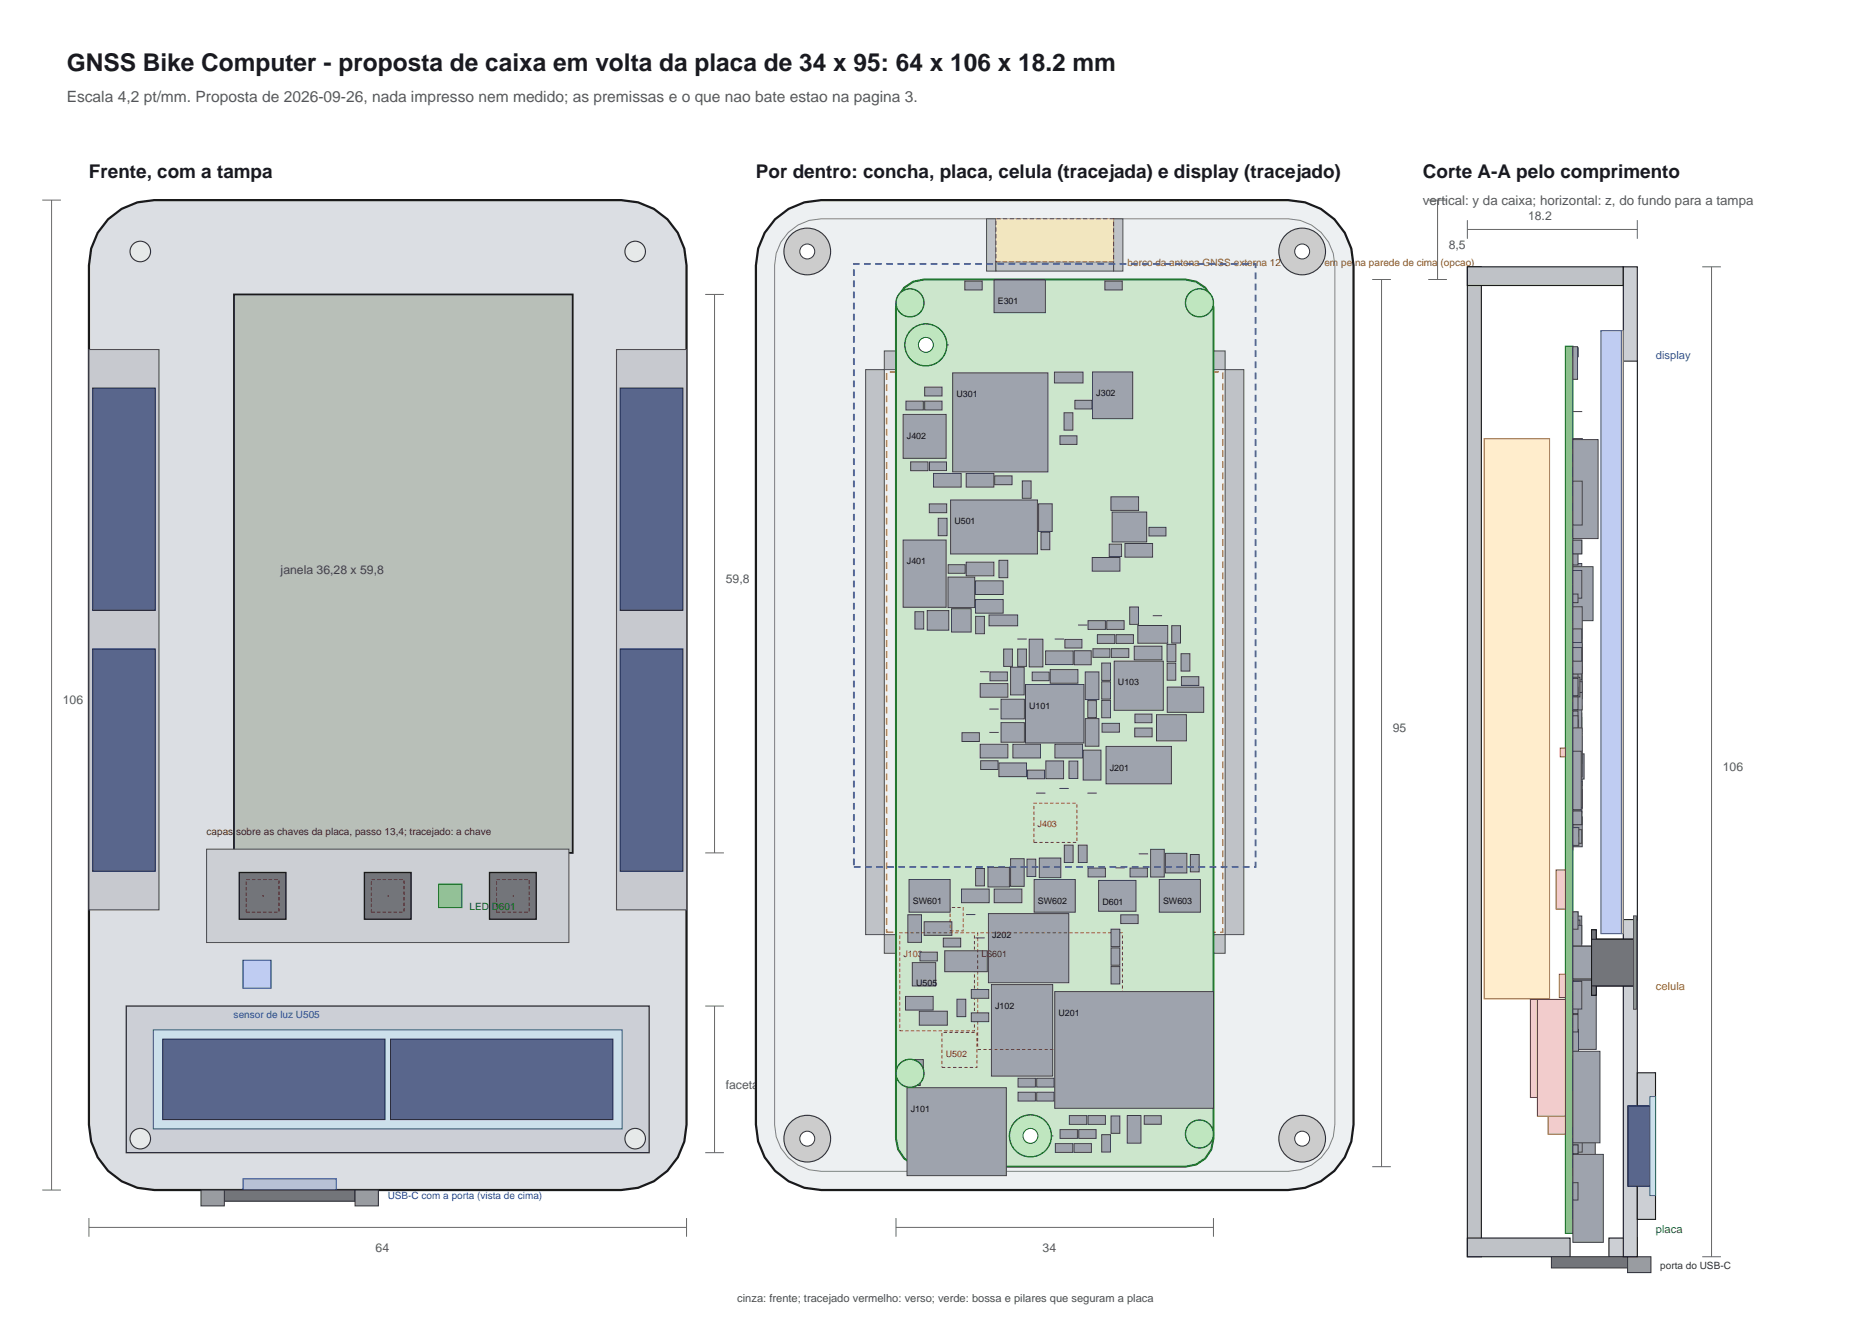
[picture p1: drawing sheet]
<svg xmlns="http://www.w3.org/2000/svg" width="297mm" height="210mm" viewBox="0 0 297 210" stroke-linecap="round" stroke-linejoin="round" font-family="sans-serif">
<path d="M17.1 34.8l2.2-1.7 2.5-1 2.7-.3h74.1a10.4 10.4 0 0 1 10.3 10.3v136.3a10.4 10.4 0 0 1-10.3 10.4h-74.1a10.4 10.4 0 0 1-10.4-10.4v-136.3l.4-2.7 1-2.5z" fill="#dbdee3" stroke="#1a1a1a" stroke-width=".35"/>
<g fill="#c7c9cf" stroke="#4d4d52" stroke-width=".18">
<path d="M14.1 55.5h11.1v88.9h-11.1z"/>
<path d="M97.8 55.5h11.1v88.9h-11.1z"/>
</g>
<g fill="#59668c" stroke="#1a1f4d" stroke-width=".18">
<path d="M14.7 61.6h9.9v35.2h-9.9z"/>
<path d="M14.7 103h9.9v35.2h-9.9z"/>
<path d="M98.4 61.6h9.9v35.2h-9.9z"/>
<path d="M98.4 103h9.9v35.2h-9.9z"/>
</g>
<path d="M37.1 46.7h53.8v88.6h-53.8z" fill="#b8bfb8" stroke="#1a1a1a" stroke-width=".28"/>
<path d="M32.8 134.7h57.5v14.8h-57.5z" fill="#cccfd4" stroke="#4d4d4d" stroke-width=".16"/>
<g fill="#73757a" stroke="#1a1a1a" stroke-width=".21">
<path d="M38 138.4h7.4v7.4h-7.4z"/>
<path d="M57.8 138.4h7.4v7.4h-7.4z"/>
<path d="M77.7 138.4h7.4v7.4h-7.4z"/>
</g>
<path d="M39.1 139.5h5.2v5.2h-5.2zM58.9 139.5h5.2v5.2h-5.2zM78.8 139.5h5.2v5.2h-5.2z" fill="none" stroke="#661a1a" stroke-width=".16" stroke-dasharray=".5 .4" stroke-linecap="butt"/>
<path d="M20 159.6h83v23.3h-83z" fill="#cccfd6" stroke="#333338" stroke-width=".21"/>
<path d="M24.3 163.4h74.4v15.7h-74.4z" fill="#cce0eb" stroke="#336680" stroke-width=".18"/>
<g fill="#59668c" stroke="#1a1f4d" stroke-width=".18">
<path d="M25.8 164.9h35.3v12.7h-35.3z"/>
<path d="M62 164.9h35.2v12.7h-35.2z"/>
</g>
<path d="M69.6 140.3h3.7v3.7h-3.7z" fill="#99e699" stroke="#1a801a" stroke-width=".18"/>
<path d="M38.6 152.4h4.4v4.4h-4.4z" fill="#b3ccf2" stroke="#1a4d99" stroke-width=".18"/>
<g fill="#e6e6e6" stroke="#333" stroke-width=".18">
<circle cx="22.3" cy="39.9" r="1.63"/>
<circle cx="100.8" cy="39.9" r="1.63"/>
<circle cx="22.3" cy="180.7" r="1.63"/>
<circle cx="100.8" cy="180.7" r="1.63"/>
</g>
<path d="M38.6 187h14.8v1.8h-14.8z" fill="#99b3e6" stroke="#1a4db3" stroke-width=".18"/>
<path d="M35.6 188.8h20.7v1.8h-20.7z" fill="#73757a" stroke="#333" stroke-width=".18"/>
<g fill="#99999e" stroke="#333" stroke-width=".16">
<path d="M31.9 188.8h3.7v2.5h-3.7z"/>
<path d="M56.3 188.8h3.7v2.5h-3.7z"/>
</g>
<path d="M6.7 31.8h3zM8.2 31.8v157zM111.9 46.7h3zM113.4 46.7v88.6zM111.9 135.3h3zM111.9 159.6h3zM113.4 159.6v23.3zM6.7 188.8h3zM14.1 194.7h94.8zM14.1 193.3v2.9zM108.9 193.3v2.9zM111.9 182.9h3z" fill="none" stroke="#666" stroke-width=".16"/>
<path d="M123 34.8l2.1-1.7 2.5-1 2.7-.3h74.1a10.4 10.4 0 0 1 10.4 10.3v136.3a10.4 10.4 0 0 1-10.4 10.4h-74.1a10.4 10.4 0 0 1-10.4-10.4v-136.3l.4-2.7 1-2.5z" fill="#edf0f2" stroke="#1a1a1a" stroke-width=".35"/>
<path d="M125.1 36.9l1.5-1.2 1.8-.7 1.9-.3h74.1a7.4 7.4 0 0 1 7.4 7.4v136.3a7.4 7.4 0 0 1-7.4 7.4h-74.1a7.4 7.4 0 0 1-7.4-7.4v-136.3l.3-1.9 .7-1.8z" fill="none" stroke="#808080" stroke-width=".16"/>
<g fill="#bfc2c7" stroke="#4d4d4d" stroke-width=".16">
<path d="M137.4 58.6h2.9v89.7h-2.9z"/>
<path d="M194.4 58.6h3v89.7h-3z"/>
<path d="M140.3 55.7h54.1v2.9h-54.1z"/>
<path d="M140.3 148.3h54.1v2.9h-54.1z"/>
<path d="M156.5 34.7h1.5v8.3h-1.5z"/>
<path d="M176.7 34.7h1.5v8.3h-1.5z"/>
<path d="M158 41.5h18.7v1.5h-18.7z"/>
</g>
<path d="M158 34.7h18.7v6.8h-18.7z" fill="#f2e6bf" stroke="#80591a" stroke-width=".18" stroke-dasharray=".7 .4" stroke-linecap="butt"/>
<circle cx="128.1" cy="39.9" r="3.7" fill="#ccc" stroke="#333" stroke-width=".18"/>
<circle cx="128.1" cy="39.9" r="1.19" fill="#fff" stroke="#333" stroke-width=".16"/>
<circle cx="206.6" cy="39.9" r="3.7" fill="#ccc" stroke="#333" stroke-width=".18"/>
<circle cx="206.6" cy="39.9" r="1.19" fill="#fff" stroke="#333" stroke-width=".16"/>
<circle cx="128.1" cy="180.7" r="3.7" fill="#ccc" stroke="#333" stroke-width=".18"/>
<circle cx="128.1" cy="180.7" r="1.19" fill="#fff" stroke="#333" stroke-width=".16"/>
<circle cx="206.6" cy="180.7" r="3.7" fill="#ccc" stroke="#333" stroke-width=".18"/>
<circle cx="206.6" cy="180.7" r="1.19" fill="#fff" stroke="#333" stroke-width=".16"/>
<g fill="#fff" stroke="#4d4d4d" stroke-width=".16">
<path d="M162 156.4h1.8v1.7h-1.8z"/>
<path d="M165.7 156.4h1.8v1.7h-1.8z"/>
<path d="M169.4 156.4h1.8v1.7h-1.8z"/>
<path d="M151.1 165.5h2.3v2.2h-2.3z"/>
</g>
<path d="M140.7 59h53.3v88.9h-53.3z" fill="none" stroke="#d9801a" stroke-width=".25" stroke-dasharray="1.1 .7" stroke-linecap="butt"/>
<path d="M143.5 45.6l1.4-.9 1.7-.4h41.5a4.4 4.4 0 0 1 4.4 4.5v131.9a4.4 4.4 0 0 1-4.4 4.4h-41.5a4.4 4.4 0 0 1-4.4-4.4v-131.9l.3-1.7z" fill="#cce6cc" stroke="#1a7326" stroke-width=".32"/>
<g fill="#9ea3ad" stroke="#40404d" stroke-width=".16">
<path d="M172.2 114h2.2v4.4h-2.2z"/>
<path d="M167.4 118.1h4.4v2.1h-4.4z"/>
<path d="M172.2 106.6h2.2v4.4h-2.2z"/>
<path d="M160.3 105.9h2.2v4.3h-2.2z"/>
<path d="M166.6 106.2h4.4v2.2h-4.4z"/>
<path d="M163.3 101.4h2.2v4.4h-2.2z"/>
<path d="M160.7 118.1h4.4v2.1h-4.4z"/>
<path d="M165.9 103.3h4.4v2.1h-4.4z"/>
<path d="M155.5 108.5h4.4v2.1h-4.4z"/>
<path d="M172.6 111.2h1.4v2.6h-1.4z"/>
<path d="M163.8 106.6h2.7v1.4h-2.7z"/>
<path d="M173.4 102.9h2.7v1.4h-2.7z"/>
<path d="M169 101.4h2.7v1.4h-2.7z"/>
<path d="M180.1 113.3h2.7v1.4h-2.7z"/>
<path d="M185.2 105.2h1.4v2.7h-1.4z"/>
<path d="M180 102.5h4.4v2.2h-4.4z"/>
<path d="M163 122.2h2.7v1.4h-2.7z"/>
<path d="M174.8 111.1h1.4v2.8h-1.4z"/>
<path d="M155.6 120.7h2.8v1.4h-2.8z"/>
<path d="M187.5 107.4h2.7v1.4h-2.7z"/>
<path d="M158.5 121.1h4.4v2.1h-4.4z"/>
<path d="M178.5 86.2h4.4v2.2h-4.4z"/>
<path d="M176.3 78.8h4.4v2.2h-4.4z"/>
<path d="M143.7 158.1h4.4v2.2h-4.4z"/>
<path d="M146.6 146.2h4.4v2.2h-4.4z"/>
<path d="M155.5 118.1h4.4v2.1h-4.4z"/>
<path d="M181.6 177h2.7v1.4h-2.7z"/>
<path d="M178.9 177h2.1v4.4h-2.1z"/>
<path d="M170.6 63.5h2.7v1.4h-2.7z"/>
<path d="M168.2 69.1h2.7v1.4h-2.7z"/>
<path d="M148.1 75.1h4.4v2.2h-4.4z"/>
<path d="M147.5 73.3h2.7v1.4h-2.7z"/>
<path d="M175.3 44.6h2.8v1.4h-2.8z"/>
<path d="M153.1 44.6h2.7v1.4h-2.7z"/>
<path d="M150.5 89.6h2.6v1.4h-2.6z"/>
<path d="M154.8 92.2h4.4v2.1h-4.4z"/>
<path d="M154.8 95.1h4.4v2.2h-4.4z"/>
<path d="M153.3 89.2h4.4v2.2h-4.4z"/>
<path d="M164.8 79.9h2.2v4.4h-2.2z"/>
<path d="M173.3 88.5h4.4v2.1h-4.4z"/>
<path d="M182.3 83.7h2.7v1.3h-2.7z"/>
<path d="M144.1 145.1h2.1v4.4h-2.1z"/>
<path d="M160.3 136.2h2.2v4.4h-2.2z"/>
<path d="M182.6 134.8h2.1v4.3h-2.1z"/>
<path d="M144.2 169.8h1.8v2.4h-1.8z"/>
<path d="M145.9 160.4h4.4v2.3h-4.4z"/>
<path d="M152.6 141.1h4.4v2.1h-4.4z"/>
<path d="M157.8 141.1h4.3v2.1h-4.3z"/>
</g>
<path d="M150.8 144h2v3.7h-2z" fill="none" stroke="#933" stroke-width=".16" stroke-dasharray=".5 .4" stroke-linecap="butt"/>
<g fill="#9ea3ad" stroke="#40404d" stroke-width=".16">
<path d="M180.5 99.2h4.8v2.9h-4.8z"/>
<path d="M171.9 119h2.8v4.8h-2.8z"/>
<path d="M174.3 139.7h5.9v4.9h-5.9z"/>
<path d="M157.7 44.4h8.2v5.2h-8.2z"/>
<path d="M153.3 75.1h4.4v2.2h-4.4z"/>
<path d="M146.9 54.7h3.6z"/>
<path d="M163.5 180.2h3.6z"/>
<path d="M143.9 172.6h15.8v13.9h-15.8z"/>
<path d="M157.3 156.2h9.7v14.5h-9.7z"/>
</g>
<path d="M142.8 148h11.8v15.5h-11.8z" fill="none" stroke="#933" stroke-width=".16" stroke-dasharray=".5 .4" stroke-linecap="butt"/>
<g fill="#9ea3ad" stroke="#40404d" stroke-width=".16">
<path d="M175.5 118.4h10.4v6h-10.4z"/>
<path d="M156.8 144.9h12.8v11h-12.8z"/>
<path d="M173.4 59h6.3v7.4h-6.3z"/>
<path d="M143.3 85.7h6.8v10.7h-6.8z"/>
<path d="M143.3 65.8h6.8v6.9h-6.8z"/>
</g>
<path d="M164.1 127.4h6.8v6.3h-6.8z" fill="none" stroke="#933" stroke-width=".16" stroke-dasharray=".5 .4" stroke-linecap="butt"/>
<g fill="#9ea3ad" stroke="#40404d" stroke-width=".16">
<path d="M149.9 150.8h6.8v3.4h-6.8z"/>
<path d="M176.3 177.1h1.4v2.7h-1.4z"/>
<path d="M157.8 75.5h2.8v1.4h-2.8z"/>
<path d="M154.8 97.8h1.4v2.7h-1.4z"/>
<path d="M152.6 116.2h2.8v1.4h-2.8z"/>
<path d="M162.2 76.3h1.4v2.8h-1.4z"/>
<path d="M167.3 59h4.5v1.8h-4.5z"/>
<path d="M156.9 97.6h4.6v1.7h-4.6z"/>
<path d="M161.5 103h1.4v2.7h-1.4z"/>
<path d="M168.9 134.1h1.4v2.7h-1.4z"/>
<path d="M157.1 106.6h2.7v1.4h-2.7z"/>
<path d="M171.1 134.1h1.4v2.7h-1.4z"/>
<path d="M158.8 110.9h3.7v3.2h-3.7z"/>
<path d="M158.8 114.6h3.7v3.2h-3.7z"/>
<path d="M185.2 109h5.8v4h-5.8z"/>
<path d="M168.8 65.5h1.4v2.7h-1.4z"/>
<path d="M151 96.6h3.1v3.7h-3.1z"/>
</g>
<path d="M155.1 148h23v18.5h-23z" fill="none" stroke="#933" stroke-width=".16" stroke-dasharray=".5 .4" stroke-linecap="butt"/>
<g fill="#9ea3ad" stroke="#40404d" stroke-width=".16">
<path d="M147.1 96.9h3.4v3.1h-3.4z"/>
<path d="M184.9 135.4h3.4v3.1h-3.4z"/>
<path d="M164.9 136.1h3.4v3.1h-3.4z"/>
<path d="M156.8 137.6h3.4v3.1h-3.4z"/>
<path d="M174.9 114.8h2.7v1.4h-2.7z"/>
<path d="M169.6 120.8h1.4v2.7h-1.4z"/>
<path d="M176.3 153.4h1.4v2.7h-1.4z"/>
<path d="M174.8 105.2h1.4v2.8h-1.4z"/>
<path d="M177.1 100.7h2.7v1.4h-2.7z"/>
<path d="M176.3 150.4h1.4v2.7h-1.4z"/>
<path d="M176.3 147.4h1.4v2.8h-1.4z"/>
<path d="M159.3 103h1.3v2.7h-1.3z"/>
<path d="M146 151.1h2.7v1.4h-2.7z"/>
<path d="M151.8 158.5h1.4v2.8h-1.4z"/>
<path d="M154.1 157h2.8v1.4h-2.8z"/>
<path d="M149.7 148.8h2.7v1.4h-2.7z"/>
<path d="M174.8 108.2h1.4v2.7h-1.4z"/>
<path d="M185.2 102.2h1.4v2.8h-1.4z"/>
<path d="M174.1 100.7h2.8v1.4h-2.8z"/>
<path d="M175.6 98.5h2.8v1.4h-2.8z"/>
<path d="M172.6 98.5h2.8v1.4h-2.8z"/>
<path d="M179.3 96.3h1.3v2.8h-1.3z"/>
<path d="M187.4 103.7h1.4v2.8h-1.4z"/>
<path d="M185.9 99.3h1.4v2.7h-1.4z"/>
<path d="M176.4 102.9h2.7v1.4h-2.7z"/>
<path d="M180.1 115.5h2.7v1.4h-2.7z"/>
<path d="M145.2 97h1.4v2.8h-1.4z"/>
<path d="M172.6 177h2.8v1.4h-2.8z"/>
<path d="M164.5 171.1h2.8v1.4h-2.8z"/>
<path d="M169.7 177h2.7v1.4h-2.7z"/>
<path d="M144.5 73.3h2.8v1.4h-2.8z"/>
<path d="M146.7 63.7h2.8v1.3h-2.8z"/>
<path d="M143.8 63.7h2.7v1.3h-2.7z"/>
<path d="M146.7 61.4h2.8v1.4h-2.8z"/>
<path d="M158.5 88.9h1.4v2.8h-1.4z"/>
<path d="M164.5 173.3h2.8v1.4h-2.8z"/>
<path d="M148.9 82.2h1.4v2.8h-1.4z"/>
<path d="M165.2 84.5h1.4v2.7h-1.4z"/>
<path d="M161.5 171.1h2.8v1.4h-2.8z"/>
<path d="M161.5 173.3h2.8v1.4h-2.8z"/>
<path d="M168.2 179.2h2.8v1.4h-2.8z"/>
<path d="M171.2 179.2h2.7v1.4h-2.7z"/>
<path d="M147.5 79.9h2.7v1.4h-2.7z"/>
<path d="M177.8 145.1h2.8v1.4h-2.8z"/>
<path d="M179.3 137.7h2.8v1.4h-2.8z"/>
<path d="M172.6 137.7h2.8v1.4h-2.8z"/>
<path d="M170.4 181.4h2.8v1.4h-2.8z"/>
<path d="M174.8 180h1.4v2.8h-1.4z"/>
<path d="M154.1 160.7h2.8v1.4h-2.8z"/>
<path d="M167.5 181.4h2.7v1.4h-2.7z"/>
<path d="M143.8 168.1h2.7v1.4h-2.7z"/>
<path d="M188.9 135.6h1.4v2.7h-1.4z"/>
<path d="M163 136.3h1.3v2.8h-1.3z"/>
<path d="M154.8 137.8h1.4v2.7h-1.4z"/>
</g>
<path d="M179.3 108.1h2.8v1.4h-2.8z" fill="none" stroke="#933" stroke-width=".16" stroke-dasharray=".5 .4" stroke-linecap="butt"/>
<g fill="#9ea3ad" stroke="#40404d" stroke-width=".16">
<path d="M144.2 139.5h6.6v5.2h-6.6z"/>
<path d="M164.1 139.5h6.5v5.2h-6.5z"/>
<path d="M184 139.5h6.5v5.2h-6.5z"/>
<path d="M153.3 145.1h1.5z"/>
<path d="M157 116.2h1.5z"/>
<path d="M168.1 125.1h1.5z"/>
<path d="M157 112.5h1.5z"/>
<path d="M167.4 101.4h1.4z"/>
<path d="M164.4 125.8h1.5z"/>
<path d="M172.5 125.8h1.5z"/>
<path d="M155.5 106.6h1.5z"/>
<path d="M171.1 99.2h1.4z"/>
<path d="M182.9 97.7h1.5z"/>
<path d="M161.4 101.4h1.5z"/>
<path d="M177 137.7h1.5z"/>
<path d="M154.8 148.8h1.4z"/>
<path d="M180.7 135.5h1.5z"/>
<path d="M162.7 108.6h9.3v9.3h-9.3z"/>
<path d="M166 120.7h2.8v2.8h-2.8z"/>
<path d="M176.8 104.9h7.8v7.8h-7.8z"/>
<path d="M170.5 103.2h2.7v2.3h-2.7z"/>
<path d="M183.5 113.4h4.7v4.1h-4.7z"/>
<path d="M167.4 157.3h25.1v18.5h-25.1z"/>
<path d="M151.2 59.2h15.1v15.7h-15.1z"/>
<path d="M150.4 91.6h4.3v4.8h-4.3z"/>
<path d="M150.8 79.3h13.8v8.6h-13.8z"/>
</g>
<path d="M149.5 163.8h5.5v5.6h-5.5z" fill="none" stroke="#933" stroke-width=".16" stroke-dasharray=".5 .4" stroke-linecap="butt"/>
<g fill="#9ea3ad" stroke="#40404d" stroke-width=".16">
<path d="M176.5 81.2h5.5v4.8h-5.5z"/>
<path d="M176 86.3h2v2h-2z"/>
<path d="M144.8 152.7h3.7v3.7h-3.7z"/>
</g>
<path d="M135.5 41.9h63.7v95.6h-63.7z" fill="none" stroke="#334d99" stroke-width=".28" stroke-dasharray="1.1 .7" stroke-linecap="butt"/>
<circle cx="146.9" cy="54.7" r="3.3" fill="#bfe6bf" stroke="#1a661a" stroke-width=".21"/>
<circle cx="146.9" cy="54.7" r="1.19" fill="#fff" stroke="#1a661a" stroke-width=".16"/>
<circle cx="163.5" cy="180.2" r="3.3" fill="#bfe6bf" stroke="#1a661a" stroke-width=".21"/>
<circle cx="163.5" cy="180.2" r="1.19" fill="#fff" stroke="#1a661a" stroke-width=".16"/>
<g fill="#bfe6bf" stroke="#1a661a" stroke-width=".21">
<circle cx="144.4" cy="48" r="2.22"/>
<circle cx="190.3" cy="48" r="2.22"/>
<circle cx="190.3" cy="179.9" r="2.22"/>
<circle cx="144.4" cy="170.3" r="2.22"/>
</g>
<path d="M226.6 31.8h3zM228.1 31.8v12.5zM217.7 44.3h3zM219.2 44.3v140.8zM226.6 44.3h3zM142.2 194.7h50.3zM142.2 193.3v2.9zM192.5 193.3v2.9zM217.7 185.1h3z" fill="none" stroke="#666" stroke-width=".16"/>
<g fill="#bfc2c7" stroke="#1a1a1a" stroke-width=".18">
<path d="M232.8 42.3h2.3v157.1h-2.3z"/>
<path d="M232.8 42.3h24.8v3h-24.8z"/>
<path d="M232.8 196.4h16.3v3h-16.3z"/>
</g>
<path d="M255.3 196.4h4.5v3h-4.5z" fill="#cccfd4" stroke="#1a1a1a" stroke-width=".18"/>
<path d="M246.2 199.4h12.1v1.8h-12.1z" fill="#73757a" stroke="#333" stroke-width=".16"/>
<path d="M258.3 199.4h3.7v2.5h-3.7z" fill="#99999e" stroke="#333" stroke-width=".16"/>
<path d="M257.6 42.3h2.2v157.1h-2.2z" fill="#cccfd4" stroke="#1a1a1a" stroke-width=".18"/>
<path d="M257.6 57.3h2.2v88.6h-2.2z" fill="#fff" stroke="#1a1a1a" stroke-width=".16"/>
<path d="M257.3 52.5h.3v95.6h-.3z" fill="#e6e6b3" stroke="#808080" stroke-width=".16"/>
<path d="M259.8 170.2h2.9v23.3h-2.9z" fill="#cccfd4" stroke="#1a1a1a" stroke-width=".18"/>
<path d="M258.3 175.5h3.5v12.7h-3.5z" fill="#59668c" stroke="#1a1f4d" stroke-width=".16"/>
<path d="M261.8 174h.9v15.7h-.9z" fill="#cce0eb" stroke="#336680" stroke-width=".16"/>
<path d="M235.5 69.6h10.4v88.9h-10.4z" fill="#ffedcc" stroke="#d9801a" stroke-width=".18"/>
<path d="M248.4 54.9h1.2v140.8h-1.2z" fill="#8cbf8c" stroke="#1a7326" stroke-width=".18"/>
<path d="M254 52.5h3.3v95.6h-3.3z" fill="#bfccf2" stroke="#334d99" stroke-width=".18"/>
<g fill="#9ea3ad" stroke="#40404d" stroke-width=".16">
<path d="M249.6 86.1h.8v1.4h-.8z"/>
<path d="M249.6 150.3h2.8v4.9h-2.8z"/>
<path d="M249.6 158h.8v2.8h-.8z"/>
<path d="M249.6 83.9h.8v1.3h-.8z"/>
<path d="M249.6 102.1h1.5v4.9h-1.5z"/>
<path d="M249.6 113.8h.7v2.2h-.7z"/>
<path d="M249.6 128.7h1.4v2.1h-1.4z"/>
<path d="M249.6 132.8h.8v1.3h-.8z"/>
<path d="M249.6 108.4h.8v2.7h-.8z"/>
<path d="M249.6 99h1.4v2.2h-1.4z"/>
<path d="M249.6 115.8h.8v2.7h-.8z"/>
<path d="M249.6 144.7h.8v2.7h-.8z"/>
<path d="M249.6 91.8h1.3v4.8h-1.3z"/>
<path d="M249.6 125.2h1.5v3.1h-1.5z"/>
<path d="M249.6 161.7h.8v1.3h-.8z"/>
<path d="M249.6 171h.6v2.2h-.6z"/>
<path d="M249.6 121.5h1.5v3.1h-1.5z"/>
<path d="M249.6 189.8h.8v1.4h-.8z"/>
<path d="M249.6 151.6h1.1v2.2h-1.1z"/>
<path d="M249.6 192h.8v1.4h-.8z"/>
<path d="M249.6 168.7h1.4v2.1h-1.4z"/>
<path d="M249.6 124.6h1.4v4.4h-1.4z"/>
<path d="M249.6 95h.8v2.8h-.8z"/>
<path d="M249.6 161.4h1.1v3.3h-1.1z"/>
<path d="M249.6 131.3h.8v2.8h-.8z"/>
<path d="M249.6 163.9h.8v2.8h-.8z"/>
<path d="M249.6 187.6h.8v1.4h-.8z"/>
<path d="M249.6 148.2h1.1v3.1h-1.1z"/>
<path d="M249.6 69.6h1.5v1.7h-1.5z"/>
<path d="M249.6 167.9h3.5v18.5h-3.5z"/>
<path d="M249.6 146.7h1.1v3.1h-1.1z"/>
<path d="M249.6 145.3h1.4v4.4h-1.4z"/>
<path d="M249.6 167.6h.8v1.4h-.8z"/>
<path d="M249.6 89.4h1.4v2.2h-1.4z"/>
<path d="M249.6 129.6h1.5v4.7h-1.5z"/>
<path d="M249.6 99.5h.8v2.7h-.8z"/>
<path d="M249.6 148.3h.8v1.4h-.8z"/>
<path d="M249.6 156.8h1.4v2.2h-1.4z"/>
<path d="M249.6 86.9h.8v2.7h-.8z"/>
<path d="M249.6 117.2h1.4v4.4h-1.4z"/>
<path d="M249.6 96.8h1.4v2.2h-1.4z"/>
<path d="M249.6 113.5h.8v1.4h-.8z"/>
<path d="M249.6 117.2h.8v1.4h-.8z"/>
<path d="M249.6 190.6h.8v2.8h-.8z"/>
<path d="M249.6 180.4h1.5v2.4h-1.5z"/>
<path d="M249.6 119.6h1.8v4h-1.8z"/>
<path d="M249.6 125.4h.8v1.3h-.8z"/>
<path d="M249.6 148.4h.8v2.7h-.8z"/>
<path d="M249.6 113.1h1.4v2.2h-1.4z"/>
<path d="M249.6 155.5h3.7v11h-3.7z"/>
<path d="M249.6 118.7h.8v2.8h-.8z"/>
<path d="M249.6 76.1h.8v2.7h-.8z"/>
<path d="M249.6 159.4h.8v1.4h-.8z"/>
<path d="M249.6 146.2h.8v2.7h-.8z"/>
<path d="M249.6 107.2h1.5v3.7h-1.5z"/>
<path d="M249.6 65.3h1.5z"/>
<path d="M249.6 112h.8v1.4h-.8z"/>
<path d="M249.6 111.3h.8v1.4h-.8z"/>
<path d="M249.6 74.2h.8v1.4h-.8z"/>
<path d="M249.6 187.6h1.4v4.4h-1.4z"/>
<path d="M249.6 74.1h.8v1.4h-.8z"/>
<path d="M249.6 113.6h.8v2.7h-.8z"/>
<path d="M249.6 55.2h.8v1.4h-.8z"/>
<path d="M249.6 146h1.1v3.1h-1.1z"/>
<path d="M249.6 92.8h.8v2.8h-.8z"/>
<path d="M249.6 109.1h.8v1.3h-.8z"/>
<path d="M249.6 123.9h.8v1.3h-.8z"/>
<path d="M249.6 113.9h1.4v2.1h-1.4z"/>
<path d="M249.6 190.8h1.5z"/>
<path d="M249.6 105.7h1.4v2.2h-1.4z"/>
<path d="M249.6 96.9h.6v2h-.6z"/>
<path d="M249.6 163.3h.9v3.7h-.9z"/>
<path d="M249.6 181.7h.8v1.3h-.8z"/>
<path d="M249.6 171.3h.8v1.4h-.8z"/>
<path d="M249.6 131.6h1.4v2.2h-1.4z"/>
<path d="M249.6 129v5.9z"/>
<path d="M249.6 106.9h.8v2.7h-.8z"/>
<path d="M249.6 169.1h.8v2.8h-.8z"/>
<path d="M249.6 112h1.4v4.4h-1.4z"/>
<path d="M249.6 183.9h.8v1.4h-.8z"/>
<path d="M249.6 155.7h.8v1.4h-.8z"/>
<path d="M249.6 90.5h.8v1.4h-.8z"/>
<path d="M249.6 100.2h.8v1.3h-.8z"/>
<path d="M249.6 126.8h.8v1.4h-.8z"/>
<path d="M249.6 89.9h3.2v8.6h-3.2z"/>
<path d="M249.6 109.8h1.5v2.8h-1.5z"/>
<path d="M249.6 146.9h.8v2.8h-.8z"/>
<path d="M249.6 116.4h1.4v4.4h-1.4z"/>
<path d="M249.6 112.8h.8v2.8h-.8z"/>
<path d="M249.6 116.8h1.4v2.2h-1.4z"/>
<path d="M249.6 96.3h1.5v10.6h-1.5z"/>
<path d="M249.6 117.9h.8v1.4h-.8z"/>
<path d="M249.6 69.6h1.5v7.4h-1.5z"/>
<path d="M249.6 124h1.5v4.1h-1.5z"/>
<path d="M249.6 99.8h1.4v2.1h-1.4z"/>
<path d="M249.6 131.3h.8v1.4h-.8z"/>
<path d="M249.6 146.8h1.4v4.4h-1.4z"/>
<path d="M249.6 121.7h.8v2.7h-.8z"/>
<path d="M249.6 72h.8v1.4h-.8z"/>
<path d="M249.6 119h1.4v2.2h-1.4z"/>
<path d="M249.6 109.9h.8v2.7h-.8z"/>
<path d="M249.6 83.9h.8v1.4h-.8z"/>
<path d="M249.6 114.3h.8v2.8h-.8z"/>
<path d="M249.6 79.7h.8v1.4h-.8z"/>
<path d="M249.6 161h.8v2.7h-.8z"/>
<path d="M249.6 85.7h1.4v2.2h-1.4z"/>
<path d="M249.6 183.2h4.8v13.9h-4.8z"/>
<path d="M249.6 178.7h.8v1.4h-.8z"/>
<path d="M249.6 155.7h1.4v4.4h-1.4z"/>
<path d="M249.6 108.1h1.5v1.8h-1.5z"/>
<path d="M249.6 121.7h.8v2.8h-.8z"/>
<path d="M249.6 166.8h4.3v14.5h-4.3z"/>
<path d="M249.6 69.7h4v15.7h-4z"/>
<path d="M249.6 90.5h1.4v4.4h-1.4z"/>
<path d="M249.6 150.1h2.9v5.2h-2.9z"/>
<path d="M249.6 76.3h1.5v7h-1.5z"/>
<path d="M249.6 94.3h.8v1.3h-.8z"/>
<path d="M249.6 107.5h1.1v3.1h-1.1z"/>
<path d="M249.6 187.6h.8v2.8h-.8z"/>
<path d="M249.6 126.1h.8v1.4h-.8z"/>
<path d="M249.6 115.5h1.5v7.8h-1.5z"/>
<path d="M249.6 131.3h.9v2.8h-.9z"/>
<path d="M249.6 102.7h1.4v2.2h-1.4z"/>
<path d="M249.6 119.2h1.3v9.3h-1.3z"/>
<path d="M249.6 107.6h.8v2.8h-.8z"/>
<path d="M249.6 55h.7v5.2h-.7z"/>
</g>
<g fill="#f2cccc" stroke="#933" stroke-width=".16">
<path d="M245.6 174.4h2.8v5.5h-2.8z"/>
<path d="M246.9 138h1.5v6.2h-1.5z"/>
<path d="M242.8 158.6h5.6v15.5h-5.6z"/>
<path d="M247.4 154.6h1v3.7h-1z"/>
<path d="M247.6 118.7h.8v1.4h-.8z"/>
<path d="M243.9 158.6h4.5v18.5h-4.5z"/>
</g>
<g fill="#73757a" stroke="#1a1a1a" stroke-width=".16">
<path d="M252.5 147.5h.8v10.4h-.8z"/>
<path d="M252.5 149h6.7v7.4h-6.7z"/>
</g>
<path d="M259.2 145.3h.5v14.8h-.5z" fill="#999ea3" stroke="#4d4d4d" stroke-width=".16"/>
<path d="M232.8 36.4h27zM232.8 34.9v3zM259.8 34.9v3zM270.1 42.3h3zM271.6 42.3v157.1zM270.1 199.4h3z" fill="none" stroke="#666" stroke-width=".16"/>
<text font-size="3.9" fill="#1a1a1f" x="10.6" y="11.3">GNSS Bike Computer - proposta de caixa em volta da placa de 34 x 95: 64 x 106 x 18.2 mm</text>
<g font-size="3" fill="#1a1a1f">
<text x="14.1" y="28.2">Frente, com a tampa</text>
<text x="119.9" y="28.2">Por dentro: concha, placa, celula (tracejada) e display (tracejado)</text>
<text x="225.8" y="28.2">Corte A-A pelo comprimento</text>
</g>
<text font-size="2.5" fill="#595959" x="10.6" y="16.2">Escala 4,2 pt/mm. Proposta de 2026-09-26, nada impresso nem medido; as premissas e o que nao bate estao na pagina 3.</text>
<text font-size="2.1" fill="#595959" x="225.8" y="32.5">vertical: y da caixa; horizontal: z, do fundo para a tampa</text>
<g font-size="1.9" fill="#595959">
<text x="242.5" y="34.9">18.2</text>
<text x="229.9" y="39.5">8,5</text>
<text x="115.2" y="92.5">59,8</text>
<text x="10" y="111.8">106</text>
<text x="221" y="116.2">95</text>
<text x="273.4" y="122.3">106</text>
<text x="115.2" y="172.7">faceta</text>
<text x="59.6" y="198.6">64</text>
<text x="165.4" y="198.6">34</text>
</g>
<text font-size="1.9" fill="#404d40" x="44.5" y="91">janela 36,28 x 59,8</text>
<text font-size="1.8" fill="#334d99" x="262.8" y="56.9">display</text>
<text font-size="1.8" fill="#b3660d" x="262.8" y="157">celula</text>
<text font-size="1.8" fill="#1a7326" x="262.8" y="195.7">placa</text>
<text font-size="1.8" fill="#4d4d4d" x="117" y="206.6">cinza: frente; tracejado vermelho: verso; verde: bossa e pilares que seguram a placa</text>
<text font-size="1.6" fill="#80591a" x="178.9" y="42.3">berco da antena GNSS externa 12 x 12 x 4, em pe na parede de cima (opcao)</text>
<text font-size="1.6" fill="#661a1a" x="32.8" y="132.5">capas sobre as chaves da placa, passo 13,4; tracejado: a chave</text>
<text font-size="1.6" fill="#1a661a" x="74.5" y="144.4">LED D601</text>
<text font-size="1.6" fill="#1a4d99" x="37.1" y="161.5">sensor de luz U505</text>
<text font-size="1.6" fill="#1a4db3" x="61.5" y="190.3">USB-C com a porta (vista de cima)</text>
<text font-size="1.6" fill="#333" x="263.4" y="201.3">porta do USB-C</text>
<g font-size="1.4" fill="#0d0d1a">
<text x="158.3" y="48.3">E301</text>
<text x="151.8" y="63">U301</text>
<text x="174" y="62.9">J302</text>
<text x="143.9" y="69.6">J402</text>
<text x="151.4" y="83.2">U501</text>
<text x="143.9" y="89.5">J401</text>
<text x="163.3" y="112.5">U101</text>
<text x="177.4" y="108.8">U103</text>
<text x="176.1" y="122.3">J201</text>
<text x="144.8" y="143.4">SW601</text>
<text x="164.7" y="143.4">SW602</text>
<text x="174.9" y="143.5">D601</text>
<text x="184.5" y="143.4">SW603</text>
<text x="157.4" y="148.8">J202</text>
<text x="145.4" y="156.4">U505</text>
<text x="157.9" y="160.1">J102</text>
<text x="168" y="161.2">U201</text>
<text x="144.5" y="176.4">J101</text>
</g>
<g font-size="1.4" fill="#801a1a">
<text x="164.6" y="131.3">J403</text>
<text x="143.4" y="151.8">J103</text>
<text x="155.7" y="151.8">LS601</text>
<text x="150.1" y="167.7">U502</text>
</g>
</svg>
